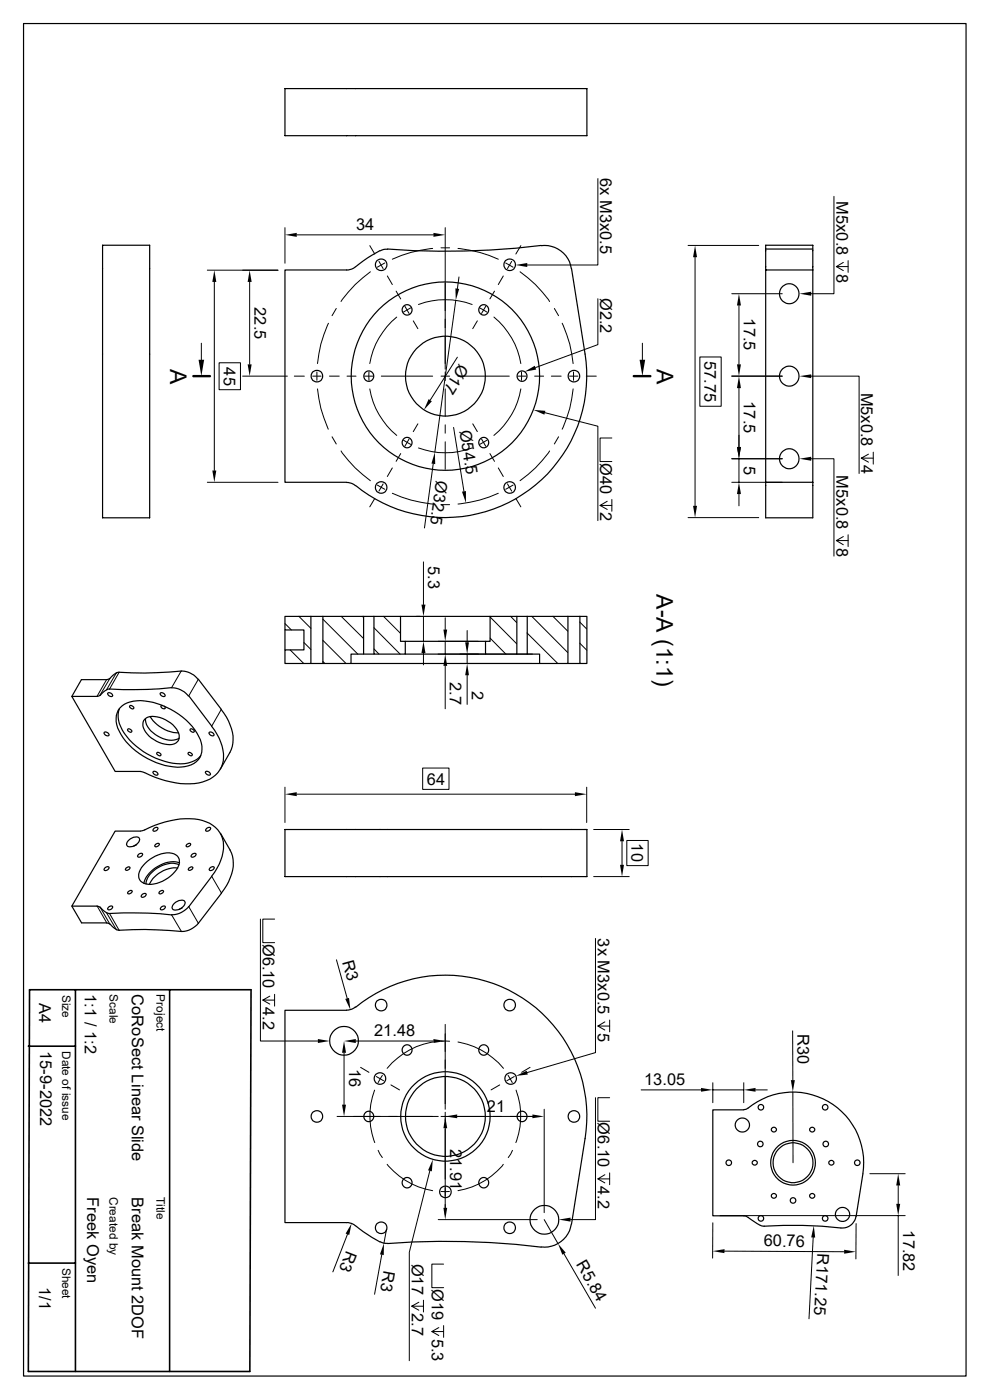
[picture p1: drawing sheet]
<svg xmlns="http://www.w3.org/2000/svg" width="210mm" height="297mm" viewBox="0 0 210 297" stroke-linecap="round" stroke-linejoin="round" font-family="sans-serif">
<g fill="none" stroke="#000" stroke-width=".25">
<path d="M5 5h199.9v286.9h-199.9zM60.5 18.8h64v10h-64zM21.8 52h9.9v57.9h-9.9zM80.6 53.2l-2.7 1.5-2.8 2.1-1.2 .5h-13.4v45h13M82.2 52.9h-.8l-.8 .3M114.8 52.1a5.8 5.8 0 0 1 6.4 4.9M114.8 52.1a165.7 165.7 0 0 1-32.6 .7M121.2 57l2.9 18.1M162.4 52.8h10M162.4 52.8v4.5M162.4 52.8v-.8h10v5.3M162.4 57.3v45"/>
<path d="M162.4 57.3h10M172.4 57.3v45M124.1 75.1a30 30 0 0 1-14.7 30.7 30 30 0 0 1-34-2.8M73.5 102.4l1 .1 .9 .5M162.4 102.3v7.6h10v-7.6M162.4 102.3h10M60.5 130.8h5.5v10h-5.5v-2.9h4v-4.3h-4zM60.5 133.6v4.3M66 130.8h2.5M68.5 130.8h8.6v8h-2.6v2h-6zM77.1 130.8h2.2M77.1 138.8h2.2"/>
<path d="M79.3 130.8h5.7v5.3h1v2.7h-6.7zM85 130.8h19M86 136.1h17M86 138.8h17M104 130.8h5.6v8h-6.6v-2.7h1zM109.6 130.8h2.2M109.6 138.8h2.2M111.8 130.8h8.7v10h-6v-2h-2.7zM120.5 130.8h2.5M123 130.8h1.5v10h-1.5zM21.2 147.5l-.6 .2h-5.4l9.2 16h5.4l.8 .2M22.2 155.3a.62 .62 0 0 1 .7 .1 .62 .62 0 0 1 .1 .7 .62 .62 0 0 1-.6-.1 .62 .62 0 0 1-.2-.7z"/>
<path d="M22.6 146.3h.2a152.2 152.2 0 0 0 14.3-.3 4.8 4.8 0 0 1 2.9 1.7M22.7 146.3l-1.4 1.2M22.9 147a.62 .62 0 0 1 .7 .1 .62 .62 0 0 1 .2 .6 .62 .62 0 0 1-.7-.1 .62 .62 0 0 1-.2-.6zM23.2 143.9l-.6 .3h-5.3l-2.1 3.5M24.7 142.7h.1a121 121 0 0 0 14.4-.3 4.8 4.8 0 0 1 2.8 1.7M24.7 142.7l-1.4 1.3M25.3 150.4a6 6 0 0 0 1.6 5.9 15.6 15.6 0 0 0 12.3 5.7l.7-.1a4.9 4.9 0 0 0 2.7-1.6M25.4 150.2a6.3 6.3 0 0 1 6.2-1.4 15.1 15.1 0 0 1 10.9 8.1 3.9 3.9 0 0 1-3.3 5.7 15 15 0 0 1-12.5-5.3 6.5 6.5 0 0 1-1.9-6zM27.2 154.6a.52 .52 0 0 1 .5 .2 .52 .52 0 0 1 .2 .5 .52 .52 0 0 1-.6-.1 .52 .52 0 0 1-.1-.6zM27.6 149.7a.52 .52 0 0 1 .6 .1 .52 .52 0 0 1 .1 .6 .52 .52 0 0 1-.6-.1 .52 .52 0 0 1-.1-.6zM30.7 152.6a3.6 3.6 0 0 1 3.8-.2 5 5 0 0 1 3.5 4 1.91 1.91 0 0 1-2.5 1.5 6 6 0 0 1-5.2-3.9 1.6 1.6 0 0 1 .4-1.4zM30.9 152.5a4.7 4.7 0 0 0 3.1 4 4 4 0 0 0 4 .1"/>
<path d="M31.8 152a7.6 7.6 0 0 0 6.1 3.5M33.4 159.6a.52 .52 0 0 1 .5 .2 .52 .52 0 0 1 .1 .5 .52 .52 0 0 1-.5-.1 .52 .52 0 0 1-.1-.6zM34.1 147a.62 .62 0 0 1 .6 .1 .62 .62 0 0 1 .2 .6 .62 .62 0 0 1-.6-.1 .62 .62 0 0 1-.2-.6zM34.5 149.7h-.2a.49 .49 0 0 0 .1 .6 .49 .49 0 0 0 .6 0l.1-.2-.3-.3M40 159.6a.52 .52 0 0 1 .6 .2 .52 .52 0 0 1 .1 .5 .52 .52 0 0 1-.6-.1 .52 .52 0 0 1-.1-.6zM40 147.6l4.9 6.5M40.4 154.6a.52 .52 0 0 1 .6 .2 .52 .52 0 0 1 .1 .5 .52 .52 0 0 1-.6-.1 .52 .52 0 0 1-.1-.6zM42.1 144.1l4.8 6.4M44.4 155.3a.62 .62 0 0 1 .7 .1 .62 .62 0 0 1 .2 .7 .62 .62 0 0 1-.7-.1 .62 .62 0 0 1-.2-.7zM44.9 154.1a9.3 9.3 0 0 1 2.3 8 6.5 6.5 0 0 1-6 4.1 20.4 20.4 0 0 1-10.5-2.3M46.9 150.5a9.5 9.5 0 0 1 2.4 7.9l-.5 1.2-2.1 3.6M66 140.8h2.5"/>
<path d="M74.5 140.8h40M120.5 140.8h2.5M27.4 178.2a1.67 1.67 0 0 1 2.1-.4 1.88 1.88 0 0 1-2.2 1.8 .66 .66 0 0 1-.5-.5 .66 .66 0 0 1 .3-.7zM29 179.2l-.6 .3M29.8 176.3h-5.4l-9.2 15.9h5.4M29.8 176.3l.4-.1a20.7 20.7 0 0 1 11.9-2.3 5.8 5.8 0 0 1 5.3 5.4 10.6 10.6 0 0 1-2.5 6.6M32.6 163.7a.62 .62 0 0 1 .6 .1 .62 .62 0 0 1 .2 .6 .62 .62 0 0 1-.7-.1 .62 .62 0 0 1-.1-.6zM32.6 175.8l.8-.2a.57 .57 0 0 1-.3 .6 .57 .57 0 0 1-.7-.1zM33 179.2l.7-.3a.53 .53 0 0 1-.2 .7 .53 .53 0 0 1-.6-.1zM39.6 179.2l.7-.3a.53 .53 0 0 1-.1 .7 .53 .53 0 0 1-.7-.1zM43.7 163.7a.62 .62 0 0 1 .7 .1 .62 .62 0 0 1 .1 .6 .62 .62 0 0 1-.6-.1 .62 .62 0 0 1-.2-.6zM43.8 175.8l.8-.2a.57 .57 0 0 1-.3 .6 .57 .57 0 0 1-.7-.1z"/>
<path d="M46.8 176.8l2 3.5a7.2 7.2 0 0 1-.3 6.7l-1.6 2.5M60.5 176h64v10h-64zM15.2 192.2l2.1 3.6h5.3M20.6 192.2l.6 .3M21.3 192.4a2.57 2.57 0 0 0 2 1.4M22.3 184.1l.7-.2a.57 .57 0 0 1-.2 .7 .57 .57 0 0 1-.7-.2zM22.6 195.8l.6 .2M23 192.4l.8-.2a.57 .57 0 0 1-.3 .7 .57 .57 0 0 1-.7-.1zM23.2 193.8l2.8-.1a77.9 77.9 0 0 1 10.4 .4M23.3 196l1.5 1.2M24.7 197.2l.1 .1a137.1 137.1 0 0 1 13.7 .3M26.8 184.2l.7-.3a.53 .53 0 0 1-.2 .7 .53 .53 0 0 1-.7-.1z"/>
<path d="M27.2 189.1l.7-.2a.53 .53 0 0 1-.2 .7 .53 .53 0 0 1-.6-.1zM29.4 181.3l.7-.2a.57 .57 0 0 1-.2 .6 .57 .57 0 0 1-.7-.1zM30.1 189.8l.8-.2a.57 .57 0 0 1-.3 .6 .57 .57 0 0 1-.7-.1zM30.8 183.1a6.7 6.7 0 0 1 6.1-2 1.86 1.86 0 0 1 .8 2.9 7.2 7.2 0 0 1-6.7 3.5 1.87 1.87 0 0 1-1.2-3zM33.9 189.1l.7-.2a.53 .53 0 0 1-.2 .7 .53 .53 0 0 1-.7-.1zM34.2 192.4l.8-.2a.57 .57 0 0 1-.3 .7 .57 .57 0 0 1-.7-.1zM37 191.6a1.67 1.67 0 0 1 2.2-.3 1.88 1.88 0 0 1-2.3 1.7 .66 .66 0 0 1-.4-.5 .66 .66 0 0 1 .3-.6zM37.7 184.2a6.4 6.4 0 0 0-6 3.4M38 183.5a5.2 5.2 0 0 0-5.4 1.2l-.8 .8-.5 .8-.3 1.2M38.1 183a6.4 6.4 0 0 0-6.5 2.3l-.6 .8-.5 1.3M38.7 192.6l-.7 .4M40 192.3a4.7 4.7 0 0 1-3.6 1.8"/>
<path d="M40.1 184.2l.7-.3a.53 .53 0 0 1-.2 .7 .53 .53 0 0 1-.6-.1zM40.7 181.3l.8-.2a.57 .57 0 0 1-.3 .6 .57 .57 0 0 1-.7-.1zM44.6 184.1l.7-.2a.57 .57 0 0 1-.2 .7 .57 .57 0 0 1-.7-.2zM44.9 185.9l-4.9 6.5M47 189.5l-4.9 6.4a4.7 4.7 0 0 1-3.7 1.7M75.4 213.6l-.6 .4-.9 .3h-13.4v45.1h13.4l1.2 .4 2 1.5 3.5 2.2M75.4 213.7a30 30 0 0 1 34-2.8 30 30 0 0 1 14.7 30.7M157.8 235.4l.5-.1a15.1 15.1 0 0 1 17.1-1.8 15.1 15.1 0 0 1 7.6 15.5M157.8 235.5h-6.6v22.4l7.1 .1 3 2M121.2 259.7a5.8 5.8 0 0 1-6.4 4.8M124.1 241.5l-2.9 18.2M161.3 260l.8 .1"/>
<path d="M183 249l-1.4 9.1a2.93 2.93 0 0 1-3.2 2.4 92.4 92.4 0 0 0-16.3-.4M80.6 263.4l.8 .3 .8 .1M82.2 263.8a165.7 165.7 0 0 1 32.6 .8"/>
<circle cx="80.9" cy="56.2" r="1.23"/>
<circle cx="108.1" cy="56.2" r="1.23"/>
<circle cx="67.2" cy="79.8" r="1.23"/>
<circle cx="78.2" cy="79.8" r="1.08"/>
<circle cx="86.3" cy="65.7" r="1.08"/>
<circle cx="94.5" cy="79.8" r="8.5"/>
<circle cx="94.5" cy="79.8" r="20"/>
<circle cx="102.6" cy="65.7" r="1.08"/>
<circle cx="110.7" cy="79.8" r="1.08"/>
<circle cx="121.8" cy="79.8" r="1.23"/>
<circle cx="167.4" cy="62.3" r="2.1"/>
<circle cx="167.4" cy="79.8" r="2.1"/>
<circle cx="86.3" cy="93.9" r="1.08"/>
<circle cx="102.6" cy="93.9" r="1.08"/>
<circle cx="167.4" cy="97.3" r="2.1"/>
<circle cx="80.9" cy="103.4" r="1.23"/>
<circle cx="108.1" cy="103.4" r="1.23"/>
<circle cx="80.9" cy="213.2" r="1.23"/>
<circle cx="108.1" cy="213.2" r="1.23"/>
<circle cx="67.2" cy="236.9" r="1.23"/>
<circle cx="73" cy="220.8" r="3"/>
<circle cx="78.3" cy="236.9" r="1.08"/>
<circle cx="80.6" cy="228.8" r="1.23"/>
<circle cx="86.4" cy="222.8" r="1.08"/>
<circle cx="94.5" cy="236.9" r="9.5"/>
<circle cx="94.5" cy="236.9" r="8.5"/>
<circle cx="102.6" cy="222.8" r="1.08"/>
<circle cx="108.3" cy="228.8" r="1.23"/>
<circle cx="110.8" cy="236.9" r="1.08"/>
<circle cx="121.8" cy="236.9" r="1.23"/>
<circle cx="157.5" cy="238.7" r="1.51"/>
<circle cx="161.4" cy="234.9" r=".59"/>
<circle cx="164.1" cy="239.6" r=".53"/>
<circle cx="172.3" cy="239.6" r=".53"/>
<circle cx="175" cy="234.9" r=".59"/>
<circle cx="86.4" cy="250.9" r="1.08"/>
<circle cx="94.5" cy="252.9" r="1.23"/>
<circle cx="102.6" cy="250.9" r="1.08"/>
<circle cx="115.5" cy="258.8" r="3"/>
<circle cx="154.6" cy="246.7" r=".59"/>
<circle cx="160.1" cy="246.7" r=".53"/>
<circle cx="161.3" cy="242.7" r=".59"/>
<circle cx="161.4" cy="258.5" r=".59"/>
<circle cx="164.1" cy="253.7" r=".53"/>
<circle cx="168.2" cy="254.7" r=".59"/>
<circle cx="168.2" cy="246.7" r="4.7"/>
<circle cx="168.2" cy="246.7" r="4.2"/>
<circle cx="172.3" cy="253.7" r=".53"/>
<circle cx="175" cy="258.5" r=".59"/>
<circle cx="175.2" cy="242.7" r=".59"/>
<circle cx="176.3" cy="246.7" r=".53"/>
<circle cx="178.7" cy="257.6" r="1.51"/>
<circle cx="181.9" cy="246.7" r=".59"/>
<circle cx="80.9" cy="260.5" r="1.23"/>
<circle cx="108.1" cy="260.5" r="1.23"/>
</g>
<g fill="none" stroke="#000" stroke-width=".21">
<path d="M126.8 37.9v18.3h-15M44 57.3h15M45.5 59.8v40M53 59.8v17.5M60.5 48.3v7.5M62.9 49.8h29M78.4 52.1l1.1 1.8M78.6 57.7a25.4 25.4 0 0 0-6.3 6.3M80.4 55.5l.9 1.5M81.6 55.8l-1.5 .9M82.2 58.5l1 1.9M91.8 52.7a28.1 28.1 0 0 0-8.6 2.3"/>
<path d="M93.6 52.6h1.8M94.4 48.3v30M97.2 52.7a28.1 28.1 0 0 1 8.5 2.3M97.4 58.8l-.4 2.5M106.8 58.5l-1.1 1.9M107.3 55.8l1.5 .9M108.5 55.5l-.8 1.5M110.3 57.7a24.6 24.6 0 0 1 6.3 6.3M110.5 52.1l-1.1 1.8M146 52.1h15M147.4 54.6v52.7M176.9 41.7v20.6h-4.8"/>
<path d="M177.4 56.6l1.5 .8M178.9 55.7l-1.5 .9h2.5M179.9 55.3v2.5M42.7 72.8v3.5M46.5 77h4.5v5.7h-4.5zM51.5 79.8h9.5M62.4 79.8h2.2M66.3 79.8h1.8M67.2 78.9v1.8M69.7 68.6a26.8 26.8 0 0 0-2.3 8.5M69.9 79.8h2.1M71.3 65.4l-.9 1.6"/>
<path d="M73.6 79.8h1.9M77.3 79.8h1.8M78.3 78.9v1.8M80.9 79.8h10.9M84 61.8l1 1.6M84.2 67.3a16.3 16.3 0 0 0-5.8 9.8M85.9 65l.9 1.5M87.1 65.3l-1.5 .9M87.7 68.1l.9 1.6M88.8 64.6a16.5 16.5 0 0 1 11.4 0M93.6 79.8h1.8M94.4 78.9v1.8"/>
<path d="M96.7 63.7l-4.5 32.2M97 75.8l-5.7 9.1M97.2 79.8h10.8M101.3 68.1l-1 1.6M101.8 65.3l1.5 .9M103 65l-.8 1.5M104.8 67.3a16.3 16.3 0 0 1 5.7 9.8M104.9 61.8l-1 1.6M109.8 79.8h1.8M110.6 78.9v1.8M113.4 79.8h1.9M117 79.8h2"/>
<path d="M117.6 65.4l.9 1.6M119.3 68.6a26.8 26.8 0 0 1 2.3 8.5M120.8 79.8h1.8M121.7 78.9v1.8M124.4 79.8h2.1M126.8 63.4v9.7l-13.2 4.9M136.3 72.8v3.5M148.5 75.7h4.5v10.5h-4.5zM155.2 79.8h10.7M155.2 62.3h10.7M156.8 64.8v12.5M172.1 79.8h10.1v20.7"/>
<path d="M67.4 82.5a26.2 26.2 0 0 0 2.2 8.6M70.4 92.7l.9 1.5M72.3 95.7a26 26 0 0 0 6.3 6.3M78.4 82.5a16.3 16.3 0 0 0 5.8 9.9M83.2 99.3l-1 1.8M85 96.2l-1 1.7M85.6 93.4l1.5 .9M86.8 93.1l-.9 1.6M88.6 89.9l-.9 1.7M88.8 95a16.5 16.5 0 0 0 11.4 0M91.9 98.4l-1.9 13.6M94.4 82.5v5.8"/>
<path d="M94.4 90.1v1.8M94.4 93.7v5.9M96.2 90.7l2.2 13.6M100.3 89.9l1 1.7M102.2 93.1l.8 1.6M103.3 93.4l-1.5 .9M103.9 96.2l1 1.7M105.7 99.3l1.1 1.8M110.5 82.5a16.3 16.3 0 0 1-5.7 9.9M115.6 87.5l11.2 2.9v20M116.6 95.7a25.4 25.4 0 0 1-6.3 6.3M118.5 92.7l-.9 1.5"/>
<path d="M121.6 82.5a25 25 0 0 1-2.3 8.6M129.8 92.9h-2.5v5h2.5M155.2 97.3h10.7M156.8 82.3v12.5M156.8 97.3v5M172.1 97.3h4.8v20.7M182.7 97.2l1.5 .8M184.2 96.4l-1.5 .8h2.6M185.3 95.9v2.6M44 102.3h15M79.5 105.7l-1.1 1.8M80.1 102.9l1.5 .9"/>
<path d="M81.3 102.7l-.9 1.5M83.2 104.6a26.3 26.3 0 0 0 8.6 2.3M89.8 119.2v9.1M93.6 107.1h1.8M105.7 104.6a26.3 26.3 0 0 1-8.5 2.3M107.7 102.7l.8 1.5M108.8 102.9l-1.5 .9M109.4 105.7l1.1 1.8M127.3 107.2l1.5 .9M128.8 106.3l-1.5 .9h2.5M129.8 106v2.5M146 109.8h15"/>
<path d="M155.2 102.3h10.7M156.8 104.8v2.5M177.4 114.7l1.5 .9M178.9 113.8l-1.5 .9h2.5M179.9 113.5v2.5M60.5 132.3l1.3 1.3M61.6 137.9l2.8 2.9M63.4 130.8l2.6 2.5M64.5 136.3l1.5 1.5M68.5 131.4l7.4 7.4M68.5 135.8l4.9 5M72.4 130.8l4.7 4.7"/>
<path d="M76.9 130.8l.2 .2M79.3 133.2l5.6 5.6M79.3 137.7l1.1 1.1M81.4 130.8l3.6 3.6M88.3 130.8h.9M89.8 130.8v5.3M89.8 138.6v2.5M93 136.1h8.5M94.4 131.1v2.5M94.4 136.1v2.7M99.1 133.8v2.5M99.1 138.8v2"/>
<path d="M104 130.9l5.6 5.7M104 135.4l3.3 3.4M108.3 130.8l1.3 1.3M111.8 134.3l6.5 6.5M112.8 130.8l7.6 7.6M112.9 138.8h-19.9M117.3 130.8l3.1 3.1M123 132l1.5 1.4M123 136.4l1.5 1.5M22.6 144.2l-2 3.5M23.3 144l-2.1 3.5M24.7 142.7l-2.1 3.6"/>
<path d="M25.3 142.6l-2.1 3.6M38.4 142.4l-2 3.5M42.1 144.1l-2.1 3.5M46.9 150.5l-2 3.6M68.5 140.3l.4 .5M94.4 141.3v9.1M97.6 140.8h15.3M99.1 143.3v6.1M60.5 167v7.5M62.9 168.5h59.1M89.7 162.9h5.5v4.6h-5.5zM124.5 167v7.5"/>
<path d="M125.9 176h7.6M132 178.5v5M133 178.3h4.5v5.3h-4.5zM20.6 192.2l2 3.6M21.3 192.5l2 3.5M22.6 193.7l2.1 3.5M23.2 193.8l2.1 3.6M36.4 194.1l2.1 3.5M40 192.4l2.1 3.5M44.9 185.9l2.1 3.6M55.2 195v25.9h12.2M58.3 195h-2.5v5h2.5"/>
<path d="M125.9 186h7.6M126.3 199.1v24.2l-14.5 4.2M55.8 212.2l1.4 .8M57.2 211.3l-1.4 .9h2.5M58.3 210.9v2.5M71.4 203.6l2.3 8.2M94.4 217.3v18M126.8 217.7l1.5 .8M128.3 216.8l-1.5 .9h2.5M129.3 216.4v2.5M168.1 218.7l.1 10.5M71.5 236.9h21.5"/>
<path d="M73 223.4v11M75.5 220.9h16.4M76.5 226.4l1.8 1.1M79.5 231.3a15.9 15.9 0 0 0 0 11.1M79.8 228.4l1.6 .9M81.1 228.1l-.9 1.6M82.9 230.2l1.9 1M91.8 221.1a16 16 0 0 0-9.7 5.6M93.6 236.9h1.8M93.6 220.9h1.8M94.4 239.4v18.2M94.4 236v1.7"/>
<path d="M97 236.9h17M97.2 221.1a16.1 16.1 0 0 1 9.6 5.6M106 230.2l-1.8 1M107.8 228.1l.9 1.6M109.1 228.4l-1.6 .9M109.5 231.3a15.9 15.9 0 0 1-.1 11.1M112.4 226.4l-1.7 1.1M115.4 235.3v22M126.3 232.9v25.8h-5.3M129.3 232.9h-2.5v5h2.5M136 231.2h12.7M151.2 229.7v4.2"/>
<path d="M151.2 231.2h6.6M157.8 229.7v4.2M160.3 231.2h2.5M168.2 231.6v15.1M80.2 244.1l.9 1.5M82.1 247a15.9 15.9 0 0 0 9.7 5.6M91.2 248.4l-4.4 17.3v23M93 258.7h21M93.6 252.8h1.7M106.8 247a15.6 15.6 0 0 1-9.6 5.6M108.7 244.1l-.9 1.5M115.4 258.7l3 5.1"/>
<path d="M126.8 250.1l1.5 .9M128.3 249.2l-1.5 .9h2.5M129.3 248.8v2.5M151.2 259.4v7.5M152.7 257.9h39.3M181.6 259.6v7.5M184.5 249h7.5M190.5 251.5v3.9M190.5 257.9v12.7M73.7 261.9l-3.1 7.9M81 266.2l-1.5 8.4M82 260.8l-.6 2.9"/>
<path d="M87.3 277.1l1.6 .9M88.9 276.3l-1.6 .8h2.5M89.8 275.8v2.5M94.1 268.2h-2.5v5h2.5M119.6 266l6.7 11.5M153.7 265.4l25.4 .2M172.5 262.5l-.9 17.3M91.6 282.5l1.5 .8M93.1 281.6l-1.5 .9h2.5M94.1 281.2v2.5"/>
</g>
<path d="M6.3 210h47l-.3 81h-47zM16 210v81M36 210v81M6 222h10M6 268h10" fill="none" stroke="#000" stroke-width=".34"/>
<g fill="#000">
<path d="M45.5 57.3l.4 2.5h-.9zM53 57.3l.4 2.5h-.9zM60.5 49.8l2.4-.4v.8zM91.9 49.4l2.5 .4-2.5 .4zM109.3 56.2l2.5-.4v.8zM147.4 52.1l.5 2.5h-.9zM42.1 76.3h1.2l-.6 3.5zM52.5 77.3h.9l-.4 2.5zM96.6 61.2l.8 .1-.7 2.4zM111.3 78.9l2.2-1.3 .2 .8zM135.7 76.3h1.2l-.6 3.5zM156.8 62.3l.4 2.5h-.9z"/>
<path d="M156.3 77.3h.9l-.4 2.5zM169.6 62.3l2.5-.4v.8zM45 99.8h.9l-.4 2.5zM90.9 84.7l.7 .4-1.7 1.9zM92.2 95.9l.1 2.6-.8-.2zM113.2 87l2.5 .2-.2 .8zM156.8 79.8l.4 2.5h-.9zM156.3 94.8h.9l-.4 2.5zM169.6 97.3l2.5-.4v.8zM169.6 79.8l2.5-.4v.8zM98 104.3l.8-.1v2.5zM147 107.3h.9l-.5 2.5z"/>
<path d="M156.8 102.3l.4 2.5h-.9zM89.8 136.1l.5 2.5h-.9zM89.4 128.3h.9l-.5 2.5zM94.1 133.6h.8l-.5 2.5zM98.7 136.3h.8l-.4 2.5zM94.4 138.8l.5 2.5h-.8zM99.1 140.8l.4 2.5h-.8zM60.5 168.5l2.4-.4v.8zM122 168.1l2.5 .4-2.5 .4zM132 176l.4 2.5h-.9zM131.5 183.5h.9l-.4 2.5zM73.2 211.9l.8-.2 .3 2.5z"/>
<path d="M67.4 220.4l2.5 .5-2.5 .4zM72.6 234.4h.8l-.4 2.5zM73 220.9l.4 2.5h-.8zM73 220.9l2.5-.5v.9zM91.9 220.4l2.5 .5-2.5 .4zM94.4 236.9l.5 2.5h-.8zM94.4 236.9l2.6-.5v.8zM109.4 228.3l2.3-1.1 .3 .8zM112.9 236.4l2.5 .5-2.5 .3zM148.7 230.8l2.5 .4-2.5 .4zM157.8 231.2l2.5-.4v.8zM167.8 229.2h.8l-.4 2.4z"/>
<path d="M91.8 246l-.2 2.5-.8-.2zM94.1 256.2h.8l-.5 2.5zM118.5 258.7l2.5-.4v.9zM190.5 249l.5 2.5h-.9zM190.1 255.4h.9l-.5 2.5zM74.6 259.5l-.5 2.5-.8-.3zM81.4 263.7v2.6l-.8-.2zM118.4 263.8l1.6 2-.7 .4zM151.2 265.4l2.5-.4v.9zM172.6 260l.3 2.6-.8-.1zM179.1 265.1l2.5 .5-2.5 .4z"/>
</g>
<path d="M41 79.8h3.5M134.5 79.8h3.5" fill="none" stroke="#000" stroke-width=".51"/>
<g font-size="4.9">
<text x="36.1" y="78.2" transform="rotate(90 36.1 78.2)">A</text>
<text x="139.4" y="78.2" transform="rotate(90 139.4 78.2)">A</text>
<text x="139.2" y="126.1" transform="rotate(90 139.2 126.1)">A-A (1:1)</text>
</g>
<g font-size="3.5">
<text x="127.3" y="37.8" transform="rotate(90 127.3 37.8)">6x M3x0.5</text>
<text x="177.4" y="42.6" transform="rotate(90 177.4 42.6)">M5x0.8</text>
<text x="75.5" y="48.8">34</text>
<text x="177.4" y="58" transform="rotate(90 177.4 58)">8</text>
<text x="54" y="65.2" transform="rotate(90 54 65.2)">22.5</text>
<text x="127.3" y="63.2" transform="rotate(90 127.3 63.2)">Ø2.2</text>
<text x="157.8" y="67.6" transform="rotate(90 157.8 67.6)">17.5</text>
<text x="47.5" y="77.9" transform="rotate(90 47.5 77.9)">45</text>
<text x="97.5" y="77.1" transform="rotate(122 97.5 77.1)">Ø17</text>
<text x="149.5" y="76.6" transform="rotate(90 149.5 76.6)">57.75</text>
<text x="182.7" y="83.3" transform="rotate(90 182.7 83.3)">M5x0.8</text>
<text x="157.8" y="85.1" transform="rotate(90 157.8 85.1)">17.5</text>
<text x="97.5" y="91.4" transform="rotate(81 97.5 91.4)">Ø54.5</text>
<text x="92.5" y="101.9" transform="rotate(98 92.5 101.9)">Ø32.5</text>
<text x="127.3" y="98.2" transform="rotate(90 127.3 98.2)">Ø40</text>
<text x="157.8" y="98.8" transform="rotate(90 157.8 98.8)">5</text>
<text x="177.4" y="100.8" transform="rotate(90 177.4 100.8)">M5x0.8</text>
<text x="182.7" y="98.7" transform="rotate(90 182.7 98.7)">4</text>
<text x="127.3" y="108.7" transform="rotate(90 127.3 108.7)">2</text>
<text x="177.4" y="116.2" transform="rotate(90 177.4 116.2)">8</text>
<text x="90.8" y="120.1" transform="rotate(90 90.8 120.1)">5.3</text>
<text x="95.5" y="144.7" transform="rotate(90 95.5 144.7)">2.7</text>
<text x="100.1" y="146.6" transform="rotate(90 100.1 146.6)">2</text>
<text x="90.6" y="166.5">64</text>
<text x="134" y="178.9" transform="rotate(90 134 178.9)">10</text>
<text x="55.8" y="200.2" transform="rotate(90 55.8 200.2)">Ø6.10</text>
<text x="126.8" y="199.1" transform="rotate(90 126.8 199.1)">3x M3x0.5</text>
<text x="72.6" y="204" transform="rotate(74 72.6 204)">R3</text>
<text x="8.3" y="212.9" transform="rotate(90 8.3 212.9)">A4</text>
<text x="18" y="210.9" transform="rotate(90 18 210.9)">1:1 / 1:2</text>
<text x="28" y="210.9" transform="rotate(90 28 210.9)">CoRoSect Linear Slide</text>
<text x="55.8" y="213.7" transform="rotate(90 55.8 213.7)">4.2</text>
<text x="79.4" y="219.8">21.48</text>
<text x="126.8" y="219.2" transform="rotate(90 126.8 219.2)">5</text>
<text x="169.2" y="219.4" transform="rotate(90 169.2 219.4)">R30</text>
<text x="8.5" y="223" transform="rotate(90 8.5 223)">15-9-2022</text>
<text x="74" y="226.8" transform="rotate(90 74 226.8)">16</text>
<text x="136.7" y="230.2">13.05</text>
<text x="103.3" y="235.8">21</text>
<text x="126.8" y="238.1" transform="rotate(90 126.8 238.1)">Ø6.10</text>
<text x="95.5" y="243.7" transform="rotate(90 95.5 243.7)">21.91</text>
<text x="126.8" y="251.6" transform="rotate(90 126.8 251.6)">4.2</text>
<text x="18.5" y="254" transform="rotate(90 18.5 254)">Freek Oyen</text>
<text x="28" y="254" transform="rotate(90 28 254)">Break Mount 2DOF</text>
<text x="191.6" y="261" transform="rotate(90 191.6 261)">17.82</text>
<text x="73.5" y="265.3" transform="rotate(111 73.5 265.3)">R3</text>
<text x="81.4" y="269.5" transform="rotate(100 81.4 269.5)">R3</text>
<text x="87.3" y="268.1" transform="rotate(90 87.3 268.1)">Ø17</text>
<text x="122.1" y="268.2" transform="rotate(60 122.1 268.2)">R5.84</text>
<text x="162" y="264.4">60.76</text>
<text x="173.4" y="265.8" transform="rotate(93 173.4 265.8)">R171.25</text>
<text x="8.3" y="273" transform="rotate(90 8.3 273)">1/1</text>
<text x="91.6" y="273.4" transform="rotate(90 91.6 273.4)">Ø19</text>
<text x="87.3" y="278.6" transform="rotate(90 87.3 278.6)">2.7</text>
<text x="91.6" y="284" transform="rotate(90 91.6 284)">5.3</text>
</g>
<g font-size="2.5">
<text x="13.2" y="211" transform="rotate(90 13.2 211)">Size</text>
<text x="23.2" y="210.9" transform="rotate(90 23.2 210.9)">Scale</text>
<text x="33.2" y="210.9" transform="rotate(90 33.2 210.9)">Project</text>
<text x="13.2" y="223" transform="rotate(90 13.2 223)">Date of issue</text>
<text x="23.2" y="254" transform="rotate(90 23.2 254)">Created by</text>
<text x="33.2" y="254" transform="rotate(90 33.2 254)">Title</text>
<text x="13.2" y="269" transform="rotate(90 13.2 269)">Sheet</text>
</g>
</svg>
